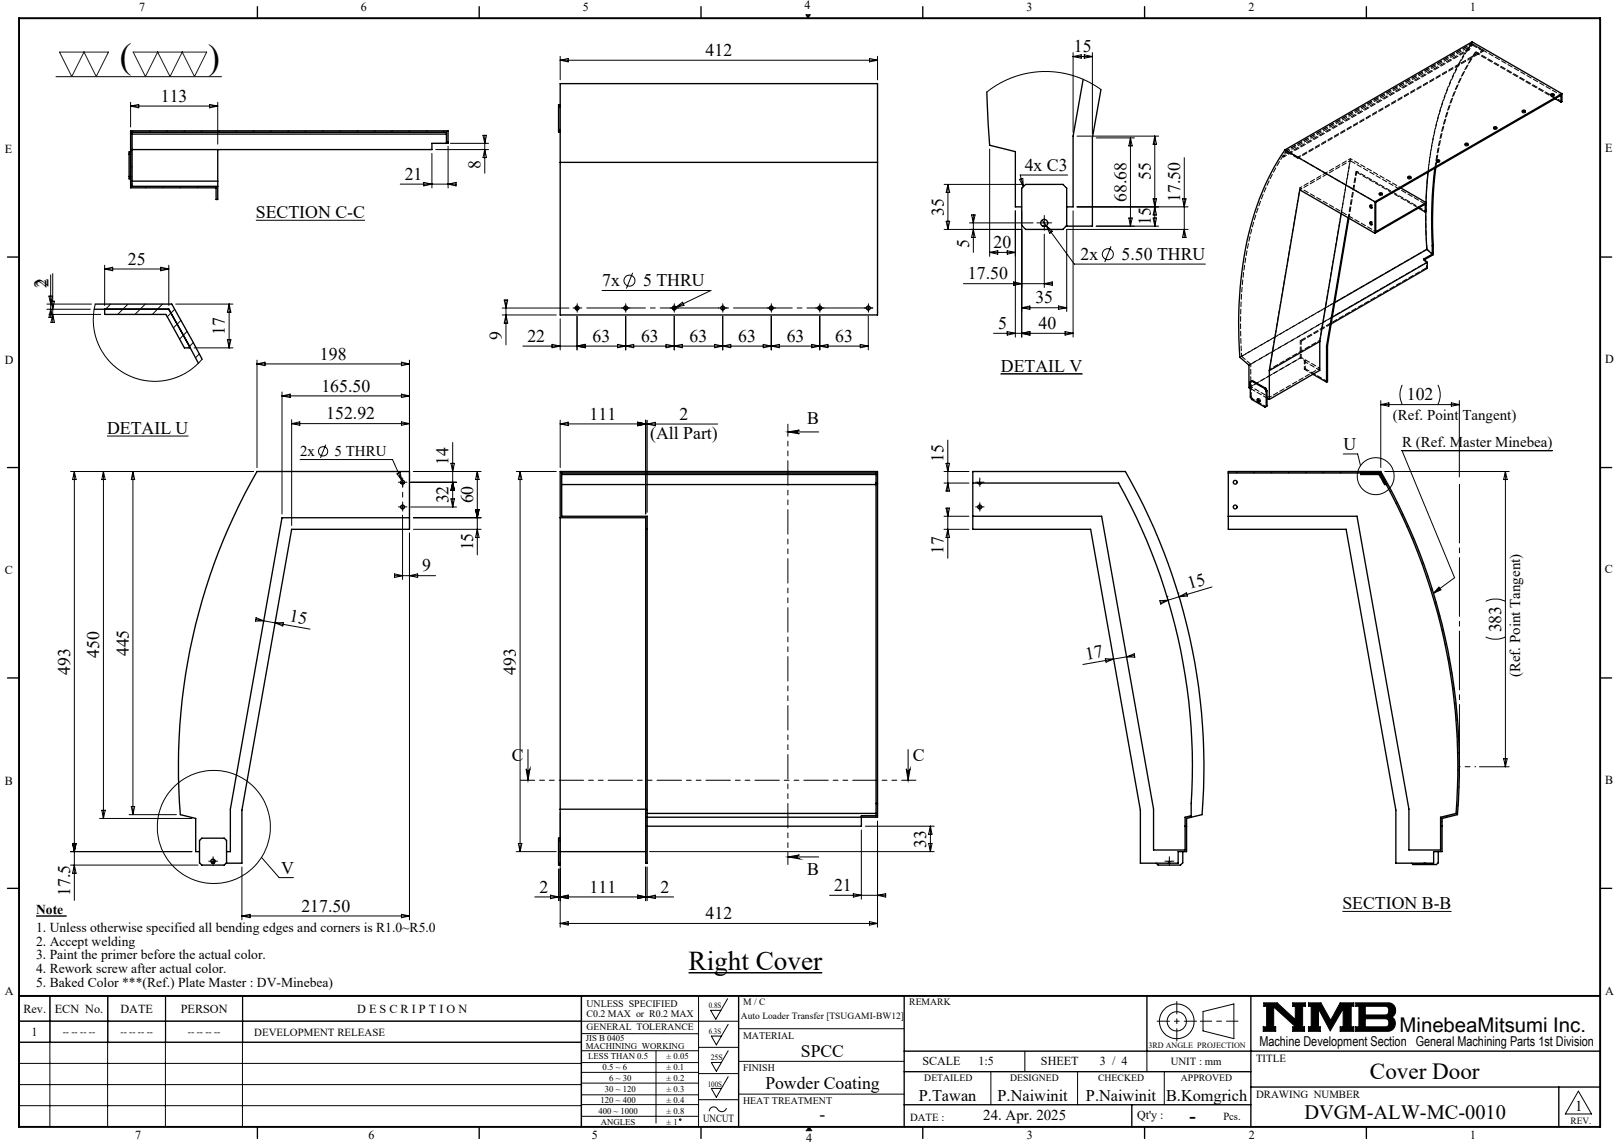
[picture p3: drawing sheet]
<svg xmlns="http://www.w3.org/2000/svg" width="420mm" height="297mm" viewBox="0 0 420 297" stroke-linecap="round" stroke-linejoin="round" font-family="sans-serif">
<g fill="none" stroke="#000" stroke-width=".26">
<path d="M14.5 19.9h43M145.4 14.6v6.1M145.4 15.6h82.4M145.4 15.6l2.1-.4v.8zM209.2 3.8h1.1l-.6 .9zM225.7 15.2l2.1 .4-2.1 .4zM227.8 14.6v6.1M278.6 13.6v20.7M278.6 14.7h5M278.6 14.7l2.1-.5v.9zM281.4 14.2l2.2 .5-2.2 .4zM283.6 13.6v21.2"/>
<path d="M33.9 27.5l2.1-.4v.9zM33.9 26.5v6.4M33.9 27.5h22.6M34.3 38.7l-.4 .4M34.6 33.9l-.7 .7M39.1 33.9l-.4 .4M43.5 33.9l-.4 .4M48 33.9l-.4 .4M52.5 33.9l-.4 .4M54.4 27.1l2.1 .4-2.1 .5zM56.5 26.5v10.9M57 33.9l-.4 .4"/>
<path d="M61.5 33.9l-.4 .4M66 33.9l-.4 .4M70.5 33.9l-.4 .4M75 33.9l-.4 .4M79.4 33.9l-.3 .4M84 33.9l-.5 .4M88.4 33.9l-.3 .4M92.9 33.9l-.4 .4M97.4 33.9l-.4 .4M101.9 33.9l-.4 .4M106.4 33.9l-.4 .4M110.9 33.9l-.4 .4"/>
<path d="M112.1 39.8v9M113.1 38.8h13.7M115.4 33.9l-.4 .4M116.3 37.9v10.9M116.9 37.2h9.9M125.4 35.1h.9l-.5 2.1zM125.8 35.1v9.8M125.8 38.8l.5 2.1h-.9zM256.9 38.7v27.8M279.6 35.3h21.2M284.6 35.8h9.9M285.8 23.2l-3.9-2.3-3.7-1.4-3.4-.7-4.5-.2-3.6 .4-4.1 1.2-3.7 1.7-2.7 2"/>
<path d="M293.4 35.8v22.9M293.4 35.8l.5 2h-.9zM299.8 35.3v23.4M299.8 35.3l.4 2.1h-.9zM34.3 43.2l-.4 .4M34.3 47.7l-.4 .3M38.1 48.3l-.4 .4M42.6 48.3l-.4 .4M47.1 48.3l-.4 .4M51.6 48.3l-.4 .4M56.1 48.3l-.4 .4M66.4 57.1h28.3"/>
<path d="M103.9 47.8h14.5M110 47.3l2.1 .5-2.1 .4zM116.3 47.8l2.1-.5v.9zM245.1 59.5h20.1M245.1 47.8h20.1M245.6 57.4h.9l-.4 2.1zM246.1 47.8v11.7M246.1 47.8l.4 2.1h-.9zM251.7 57.8h16.4M252.2 55.7h.9l-.4 2.1zM252.7 55.7v9.8M252.7 59.5l.4 2.1h-.9z"/>
<path d="M263.6 54.7v32.8M264.7 46.5l.8-.2 .1 2.1zM265.2 54.7v32.8M270.1 57.8h2M270.5 57.1l1.1 1.5M271.1 56.8v2M271.6 58.6l7.3 9.9h34M271.6 58.6l1.6 1.4-.7 .5zM277.1 45.4h-12.3l.8 3M278.6 54.7v32.8M284.6 58.7h16.2M293 56.5h.9l-.5 2.2z"/>
<path d="M299.3 56.5h.9l-.4 2.2zM299.3 51.6h.9l-.4 2.1zM299.8 53.7l.4 2.1h-.9zM307 51.6h.9l-.5 2.1zM307.4 59.5l.5 2.1h-.9zM307.4 40.9v20.7M308.4 59.5h-31.5v21.3M308.4 53.7h-28.8M12.2 78.9h11.5M12.7 76.8h.9l-.4 2.1zM13.2 71.3v11M13.2 78.1h.9l-.4 2.1z"/>
<path d="M13.7 71v12.6M24.7 78.9l-.5 2.9 .1 2.7 .4 2.5 .9 2.4 1.2 2.2 1.5 2 1.9 1.8 2.3 1.6 2.4 1 2.9 .7 3 .2 2.6-.3 2.5-.7 2.3-1.1 2.1-1.5 2.2-2.1M27.2 68.8v10.4M27.2 69.8h16.6M27.2 69.8l2-.5v.9zM28.7 78.9l-1.5 1.6M33.2 78.9l-2.6 2.7M37.7 78.9l-2.7 2.7M41.7 69.3l2.1 .5-2.1 .4zM42.2 78.9l-2.7 2.7M43.8 68.8v10.4M45.6 78.9h14.9"/>
<path d="M59.5 78.9v11.3M59.5 78.9l.4 2.1h-.9zM130.4 79.9h17.3M130.9 77.8h.9l-.5 2.1zM131.3 77.8v11.7M149.2 79.9h1.2M149.8 79.3v1.2M156.3 75.3h28.2l-9 4.4M161.8 79.9h1.2M162.4 79.3v1.2M164.2 70.8l-1.6 4.1M174.4 79.9h1.2"/>
<path d="M175 79.3v1.2M175.5 79.7l-.9 .4M175.5 79.7l1.7-1.3 .4 .8zM187 79.9h1.2M187.6 79.3v1.2M199.6 79.9h1.2M200.2 79.3v1.2M212.2 79.9h1.2M212.8 79.3v1.2M224.8 79.9h1.2M225.4 79.3v1.2M250.1 73.6h23.1"/>
<path d="M256.9 65.5h6.7M256.9 65.5l2.1-.5v.9zM261.4 65l2.2 .5-2.2 .4zM263.1 73.1l2.1 .5-2.1 .4zM265.2 79.8l2.1-.4v.9zM265.2 79.8h11.7M271.1 60.7v13.9M271.1 73.6l2.1-.5v.9zM274.8 79.4l2.1 .4-2.1 .5zM288.4 63.9l-1.6 4.1M12.2 80.2h11.3M12.7 81.6h13.4"/>
<path d="M13.2 80.2l.4 2.1h-.9zM13.7 81.6l.4 2h-.9zM45.4 80.2l-2 2M47 83.1l-2 2M48.6 86l-2 1.9M50.2 88.9l-1.4 1.3M50.4 90.2h10.1M51.8 91.8l-1 1M59 88.1h.9l-.4 2.1zM66.7 93.4v27.9M66.7 94.4h39.6M66.7 94.4l2.1-.5v1z"/>
<path d="M104.2 93.9l2.1 .5-2.1 .5zM106.3 93.4v42.9M130.4 81.7h14M131.3 81.7l.5 2.1h-.9zM143.3 89.3l2.1 .5-2.1 .4zM145.4 82.7v8.1M149.8 89.8l2.1-.5v.9zM149.8 82v8.8M160.3 89.3l2.1 .5-2.1 .4zM162.4 82v8.8M162.4 89.8l2.1-.5v.9zM172.9 89.3l2.1 .5-2.1 .4z"/>
<path d="M175 89.8l2.1-.5v.9zM175 82v8.8M185.5 89.3l2.1 .5-2.1 .4zM187.6 82v8.8M187.6 89.8l2.1-.5v.9zM198.1 89.3l2.1 .5-2.1 .4zM200.2 82v8.8M200.2 89.8l2.1-.5v.9zM210.7 89.3l2.1 .5-2.1 .4zM212.8 82v8.8M212.8 89.8l2.1-.5v.9zM223.3 89.3l2.1 .5-2.1 .4z"/>
<path d="M225.4 82v8.8M225.4 89.8h-89.7M259.8 97h21.1M259.8 96.9h21.1M261.4 86l2.2 .5-2.2 .4zM265.2 86.5l2.1-.5v.9zM276.5 86l2.1 .5-2.1 .4zM278.6 86.5h-20.7M364 99.8l-.6 2.4 .1 1.4 .5 1.3M373.2 99.8l.3 .7a5.8 5.8 0 0 1-.3 4.4M27.8 113.1h21.1M73.2 101.7v31.6"/>
<path d="M73.2 102.7h33.1M73.2 102.7l2.1-.5v.9zM75.7 108.9v27.4M75.7 109.9h30.6M75.7 109.9l2.1-.5v.9zM77.9 119.2h24l2.4 5.4M84.6 115.4l-1.4 3.4M104.2 102.2l2.1 .5-2.1 .4zM104.2 109.4l2.1 .5-2.1 .4zM117.5 114.8v16.7M145.4 109v12.3M145.4 110l2.1-.5v.9z"/>
<path d="M145.4 110h22.2M165.5 109.5l2.1 .5-2.1 .5v-1l2.1 .5M165.5 110h20.8M167.6 109v24.3M167.6 110l-2.1 .4M168 109v23.9M168 110l2.1-.5v1zM204.5 112h8M204.5 112l3-.5a.49 .49 0 0 0-.5 .5 .49 .49 0 0 0 .5 .5zM246 114.2v13.2M348.7 117.8h3.7l.8 3M358.4 103.9v17.4"/>
<path d="M358.4 104.9h20.4M358.4 104.9l2.1-.4v.9zM376.7 104.5l2.1 .4-2.1 .5zM378.8 103.9v19.8M403 116.9h-39.1l13.7 33-5.5 4M18.3 122.3h47.4M19.3 122.3l.5 2.1h-1zM19.3 122.3v111.2M26.8 122.3l.5 2.1h-.9zM26.8 122.3v90M34.5 122.3l.5 2.1h-.9zM34.5 122.3v89"/>
<path d="M103 122.9l.9-.3 .4 2zM103.9 131.5h1.2M103.9 125.1h1.2M104.3 124.6l.4 1M104.5 124.5v1.2M104.5 130.9v1.2M104.5 133.6v16.7M106.3 138.3v100.3M106.6 131.5h11.9M106.6 125.1h11.9M107.3 137.3h17.6M107.3 134.3h17.6"/>
<path d="M117.1 129.4h.9l-.5 2.1zM117.1 120.2h.9l-.5 2.1zM117.5 125.1l.5 2.1h-.9zM123.4 132.2h1l-.5 2.1zM123.9 122.3l.5 2.1h-1zM123.9 137.3l.5 2.1h-1zM123.9 122.3v21.6M124.9 122.3h-17.6M134 122.3h10.4M135 122.3l.5 2.1h-1zM135 122.3v98.6M245 122.3h6.5"/>
<path d="M245 125.3h6.5M245 137.3h6.5M245 133.9h6.5M245.6 120.2h.9l-.5 2.1zM245.6 131.8h.9l-.5 2.1zM246 131.8v13M246 125.3l.5 2.1h-.9zM246 137.3l.5 2.1h-.9zM253.7 131.5h1.2M253.7 125.1h1.2M254.3 124.5v1.2M254.3 130.9v1.2"/>
<path d="M321.3 122.3l-.4 .4M325.8 122.3l-.4 .4M330.3 122.3l-.4 .4M334.8 122.3l-.4 .4M339.3 122.3l-.4 .4M343.8 122.3l-.4 .4M348.3 122.3l-.4 .4M352.8 122.3l-.4 .4M357.3 122.3l-.9 .8M359.4 122.3h32.4M359.6 124.4l-.6 .6M361.2 127.3l-.3 .3"/>
<path d="M362.7 130.3l-.3 .3M364.2 133.3l-.3 .3M365.6 136.4l-.3 .3M366.9 139.6l-.3 .3M390.8 122.3v76.6M390.8 122.3l.4 2.1h-.9zM102.4 149.3h10.7M102.4 148.9l2.1 .4-2.1 .5zM106.3 149.3l2.1-.4v.9zM301.1 155.8l2.1-.1-1.9 1zM302.9 154.7h.1M303.2 155.7l-2 .6"/>
<path d="M305.8 153.8h.1M306.1 154.8l-2.9 .9M306.1 154.8l1.9-1 .2 .8zM314.6 152.3l-8.5 2.5M368.2 142.8l-.3 .3M369.5 146l-.4 .3M370.6 149.3l-.3 .3M371.8 152.7l-.4 .3M372.8 156.2l-.3 .3M373.5 152.3l.6 .7-2 .9zM373.8 159.7l-.4 .3M385.7 156l1.3-.5 1-.1a5.1 5.1 0 0 1 2.8 .6"/>
<path d="M66.4 160.7l2.1 .3M66.5 160.2l2 .8-2.2 .1zM68.5 161l2.9 .6M71.4 161.6l9.1 1.6M71.4 161.6l2.2-.1-.2 .9zM286.9 170.9l2.2 .1-2 .8zM289.1 171l-8 1.4M292.4 170.4l-3.3 .6M292.4 170.4l2-.8 .2 .9zM294.5 170l-2.1 .4M374.7 163.3l-.4 .3M375.5 166.9l-.4 .4"/>
<path d="M376.2 170.7l-.3 .3M376.9 174.5l-.4 .4M377.5 178.4l-.4 .4M385.7 165.2l.6 .3a5.8 5.8 0 0 0 4.5-.3M136.6 199.4a.51 .51 0 0 0 .5 .5 .51 .51 0 0 0 .5-.5l-.5 3zM137.1 194.4v8M235.2 199.4a.51 .51 0 0 0 .5 .5 .51 .51 0 0 0 .6-.5l-.6 3zM235.7 194.4v8M377.9 182.4l-.3 .4M378.3 186.5l-.3 .4M378.6 190.7l-.4 .4M378.8 195.1l-.4 .4"/>
<path d="M378.8 199.5l-.4 .4M384 198.9h7.8M390.3 196.8h.9l-.4 2.1zM18.8 218.8h1l-.5 2.1zM25.9 212.3h23.9M26.4 210.2h.9l-.5 2.1zM33.5 211.3h12.3M34.1 209.2h.9l-.5 2.1zM134.5 218.8h1l-.5 2.1zM145.4 210.9v29.6M223.6 215.3v18M224.6 214.3h17.9"/>
<path d="M227.8 213v27.5M241.1 218.8h.8l-.4 2.1zM241.5 214.3v6.6M241.5 214.3l.4 2.1h-.8zM374.3 213l-.4 .4M375.8 211.5l-.6 .6M378.5 208.8l-.4 .4M378.7 204.1l-.4 .4M18.3 220.9h31.5M18.3 224.4h33.1M19.3 224.4l.5 2.1h-1zM54.7 223.4h1.2"/>
<path d="M55.3 222.8v1.2M62.8 224.9v13.7M62.8 237.6h43.5M62.8 237.6l2.1-.4v.9zM67.9 222.4l4.6 5.2h3.7M104.2 237.2l2.1 .4-2.1 .5zM134 220.9h10.4M138.8 232.7h36.1M142.9 232.2l2.1 .5-2.1 .4zM145 225.4v8.2M145.4 232.7l2.1-.5v.9zM145.4 239.5l2.1-.4v.9z"/>
<path d="M145.4 239.5h82.4M165.5 232.2l2.1 .5-2.1 .4zM167.6 224.9v8.7M168 224.9v8.7M168 232.7l2.1-.5v.9zM168.6 220.9h73.9M204.5 222.3h8M204.5 222.3l3-.5a.51 .51 0 0 0-.5 .5 .51 .51 0 0 0 .5 .5zM215.3 232.2h14.6M221.5 231.8l2.1 .4-2.1 .5zM225.7 239.1l2.1 .4-2.1 .5zM227.8 232.2l2.1-.4v.9z"/>
<path d="M302.9 223.4h1.2M303.5 222.8v1.2M348.5 236.4h28.3M13 258.3l-.1 34M27.9 258.3v34M28 258.3v12M42.9 258.3v34M43 258.3v12M62.9 258.3v34M63 258.3v12M181.3 258.3v34M188.9 259l-3.1 5.4-1.3-2.3h2.6"/>
<path d="M4.9 264.9h186.8M4.9 275.8h146M5 270.3v-12h146l-.1 34M5 264.9h146M150.9 278.2h30.4M150.9 275.6h30.4M150.9 272.6h30.4M150.9 268.1h30.4M151 270.3l-146.1 .1M170.3 272.6v18.7M181.3 271.7h10.4M181.3 278.5h10.4"/>
<path d="M189 272.6l-3.1 5.3-1.3-2.3h2.7M189 279.3l-3.1 5.3-1.3-2.3h2.7M189 265.7l-3.1 5.3-1.3-2.3h2.7M191.7 266.8h43M191.7 275.3h43M257.2 278v8.6M266 272.7v5.3M279.7 278v8.6M297.7 272.7v5.3M302.2 278v8.6M312.3 262.4l8-2v9l-8-2zM328 260.1h3.5l4.7 4.3v-3.4h-.6v-.9h3.2v.9h-.7v5.3h.5v1.2h-3v-1.2h.7l-5.7-5.1v5.1h.6v1.2h-3.3v-1.2h.9v-5.3h-.8z"/>
<path d="M339.7 260.1h3.2l2.5 4.6 2.5-4.6h3.5v.9h-.7v5.3h.7v1.2h-3.5v-1.2h.8v-4.6l-3.4 5.7-3-5.7v4.6h.4v1.2h-3v-1.2h.7v-5.3h-.7zM351.9 260.1h8.4a1.97 1.97 0 0 1 1.9 1.5 1.97 1.97 0 0 1-.9 2.2 2.03 2.03 0 0 1 .8 2.2 2.03 2.03 0 0 1-1.8 1.5h-8.4v-1.2h.8v-5.3h-.8zM354.4 261h5.4l.6 .5v1.2l-.4 .5-.3 .1h-5.3zM354.4 264.3h5.4l.6 .4 .1 1-.2 .4-.4 .2h-5.5zM4.9 281.3h146M4.9 286.8h146M150.9 280.9h30.4M150.9 286.5h30.4M150.9 284h30.4M150.9 289.6h30.4M181.3 285.3h10.4M188.6 287.4a1.29 1.29 0 0 1-1.2 1 1.29 1.29 0 0 1-1.3-.9 1.14 1.14 0 0 0-1.3-.3 1.14 1.14 0 0 0-.7 1.1"/>
<path d="M191.7 283.8h43M210 292.3l.7 1M409.7 283l3.4 6h-6.8z"/>
<circle cx="163.4" cy="72.8" r="1.43"/>
<circle cx="287.6" cy="65.9" r="1.42"/>
<circle cx="83.9" cy="117.1" r="1.21"/>
<circle cx="357.1" cy="123.5" r="4.8"/>
<circle cx="55.5" cy="214.5" r="14.7"/>
<circle cx="305.5" cy="264.9" r="2.51"/>
<circle cx="305.5" cy="264.9" r="4.5"/>
<circle cx="176.6" cy="290.4" r=".2"/>
</g>
<path d="M311.6 264.9h9.7" fill="none" stroke="#000" stroke-width=".26" stroke-dasharray="15.2 1.3 1.3 1.3" stroke-dashoffset="12.3"/>
<path d="M305.5 259.8v10.2M300.4 264.9h10.2" fill="none" stroke="#000" stroke-width=".26" stroke-dasharray="15.2 1.3 1.3 1.3" stroke-dashoffset="12"/>
<g fill="none" stroke="#000" stroke-width=".35">
<path d="M66.8 1.7v3M124.4 1.7v3M182 1.7v3M239.5 1.7v3M297.1 1.7v3M354.7 1.7v3M33.9 39.4h-.4v7h.4M34.3 34.8h81.6M115.9 36.9v.3M115.9 36.9v-2.6h-81.6v14h22.2M115.9 36.9h.4M116.3 36.9v.3h-4.2v1.6h-77.8"/>
<path d="M116.3 36.9v-3h-82.4v14.8h22.2v3h.4v-12.9M145 33.6h.4M145 27.8h.4M145.4 27.2h-.4v7h.4M256.2 23.9l.7 13.8 6.7 1.6v14.4h1.6M281.2 20.6l-2.6 14.7v18.4h-1.7M285.8 23.2l-2.2 12.6v22.9h-6.9M333.6 38.9a71.4 71.4 0 0 0-11.5 33.7 112 112 0 0 0-.3 20.1l2.4 2v5.9l.4 .1M333.6 38.9l23.3 13.4M380.3 37.3a.36 .36 0 0 1 .5-.2 .36 .36 0 0 1 .2 .5h-.6zM380.4 37.5h.6M387.7 33a.43 .43 0 0 1 .5-.2 .43 .43 0 0 1 .3 .4 .42 .42 0 0 1-.4 .2 .42 .42 0 0 1-.4-.4z"/>
<path d="M387.8 33.2h.7M395.1 28.7a.38 .38 0 0 1 .5-.2 .38 .38 0 0 1 .3 .5h-.6zM395.2 29h.7M402.6 24.7h.7M402.7 24.3l.7 .1a.36 .36 0 0 1-.4 .4 .36 .36 0 0 1-.3-.5zM403.7 25.6l1.5 .9M405.2 26.5v-1.8l-48.1 27.8v7.6l13.1-7.5M405.4 24.3l-23.3-13.4-48.5 28M405.4 24.3l-48.5 28M405.4 24.3v2l-.2 .2M33.5 45.8h.4M33.5 40h.4"/>
<path d="M34.3 47h22.2M145.4 42.1v-20.4h82.4v20.4M145.4 42.1v39.6h82.4v-39.6M145.4 42.1h82.4M265.2 48.8l1-1h9.7l1 1v9.7l-1 1h-9.7l-1-1zM270.7 58.7h.7M348.2 55.5l-5.6 33.1M350 56.5l-5.7 33.3M350.1 56.6l-5.5 33M355.6 57.6a.37 .37 0 0 1 .5 .3 .37 .37 0 0 1-.3 .4l-.2-.3zM355.6 53.3a.37 .37 0 0 1 .5 .2 .37 .37 0 0 1-.3 .5l-.2-.4zM355.8 53.3l.3 .6"/>
<path d="M355.8 57.6l.3 .6M356.9 52.3v8.2M358.1 50.4h.7M358.1 50.1l.7 .1a.4 .4 0 0 1-.4 .3 .4 .4 0 0 1-.4-.3zM363.6 48.8l6.6 3.8M365.5 45.9a.36 .36 0 0 1 .4-.2 .36 .36 0 0 1 .2 .4h-.6zM365.5 46.1h.7M368.2 54l1.8 1M370 55v-2.1l-13.1 7.6M370.1 54.9l.3 9.8M370.2 52.6v2.3l-.2 .1M370.7 44.7l-.5 7.8"/>
<path d="M372.5 43.6a111.7 111.7 0 0 0-.7 20.2M372.7 43.5a111.7 111.7 0 0 0-.7 20.1M372.9 41.8h.7M373 41.5l.7 .1a.4 .4 0 0 1-.4 .3 .4 .4 0 0 1-.4-.3zM1.9 66.7h3M24.7 78.9h19.9l7.9 14.3M356.9 60.5l-19.5-11.3-7.9 46.9M370.4 64.7l-23.9 13.8M370.4 64.7l1.4 1.2M370.5 68l-24.7 14.3M370.5 68v1.6l-25 14.4M371.8 63.8v2.1"/>
<path d="M371.8 65.9l-2.2 1.3 .9 .8M372 63.6l-.2 .2M372 63.6v2.5l-2.3 1.3M415.4 66.7h3M24.4 80.2h19.4M27.2 80.2v1.4h15.8l4.9 8.6h1.5l-5.6-10M43.8 80.2l7.7 14M324.9 98.8l.2-.1 3.4 2M324.9 98.8l-.3 .3v3.9l.3 .6 3.4 2 .4-.2M324.9 98.8l3.4 2M329.5 96.1v7.5M340.8 97.1l3.5 2"/>
<path d="M342.6 88.6v7.5l-13.1 7.5M342.6 88.6l-13.1 7.5M344.3 89.8v9.3M344.6 89.6l-.3 .2M344.6 89.6v9.4l-.3 .1M326.3 103.6a.45 .45 0 0 1 .5 .2 .45 .45 0 0 1-.1 .5l-.4-.3zM326.5 103.5l.1 .5 .3 .2M328.3 100.8l.4 .7M328.5 100.7l.4 .6M328.5 100.7l-.2 .1M328.7 101.5v3.9M328.9 103.3l.6 .3"/>
<path d="M328.9 101.3v4M328.9 101.3l-.2 .2M328.9 105.3l-.2 .1M328.9 105.3l-.4 .2M1.9 121.3h3M104 125.3h1M106.3 134.3h-33.1l-13.4 75.6v11h-1M145.8 123.1h81.6M145.8 125.7h81.6M167.6 137.3h.4M227.4 125.3v83.1M227.4 125.3v-2.6h-81.6v11.2h22.2v90h-.4v-89.6h-22.2"/>
<path d="M227.4 125.3h.4M227.8 125.3v83.1M227.8 125.3v-3h-82.4v102.1h-.4v-7h.4M252.5 125.3h37.9a150.6 150.6 0 0 1 18.8 83.1v3.6M252.5 122.3h39.6a154.1 154.1 0 0 1 19.9 89l-4 1v8.6h-2.2v3h-9.8v-13.8l-12.9-72.8h-30.6zM252.5 133.9h33.5l13.4 76v10.6h8.2v-8.5l1.6-.4M253.9 125.3l.4 .3 .5-.3M318.8 122.3h39.6a154.1 154.1 0 0 1 19.9 89l-4 1v8.6h-2.2v3h-9.8v-13.8l-12.9-72.8h-30.6zM318.8 122.7h39.4M353.2 122.7v.4h4.8l1.4 2.6h.5l-1.7-3M358.2 122.7a153.9 153.9 0 0 1 19.8 88.3l-4.1 1v8.5h-8.2v-10.6l-13.5-76h-33.4M415.4 121.3h3"/>
<path d="M1.9 175.9h3M415.4 175.9h3M52.4 217.4h5.8l.6 .6v5.8l-.6 .6h-5.8l-.6-.6v-5.8zM145 218h.4M145.4 209.9h22.2M167.6 210.1h.4M168 211h59.4M227.4 208.4v3.2h-3.8v2.7h-55.6M227.4 208.4h.4M227.8 208.4v3.6h-59.8M307.6 214.3h.4M373.9 214.3h.4"/>
<path d="M1.9 230.4h3M51.8 220.9h-1v-8.6l-4-1a154.1 154.1 0 0 1 19.9-89h39.6v15h-30.6l-12.9 72.8v13.8h-4.1M55.1 223.9h.4M145 223.8h.4M145.4 220.9h22.2M303.3 223.9h.4M307 220.9v2.9l-.6 .6h-5.8l-.5-.5M369.6 223.9h.5M373.3 220.9v2.9l-.4 .5h-6.1l-.4-.4M415.4 230.4h3M150.9 258.3v34M191.7 258.3v34"/>
<path d="M234.7 258.3v34M297.7 258.3v14.4M324.7 258.3v34M234.7 272.7h180.7M234.7 278h90M66.8 292.3v3M124.4 292.3v3M182 292.3v3M234.7 286.6h90M239.5 292.3v3M293.8 286.6v5.7M297.1 292.3v3"/>
<path d="M324.7 282h90.7M354.7 292.3v3M404.6 282v10.3"/>
<circle cx="271.1" cy="57.8" r=".93"/>
<circle cx="149.8" cy="79.9" r=".5"/>
<circle cx="162.4" cy="79.9" r=".5"/>
<circle cx="175" cy="79.9" r=".5"/>
<circle cx="187.6" cy="79.9" r=".5"/>
<circle cx="200.2" cy="79.9" r=".5"/>
<circle cx="212.8" cy="79.9" r=".5"/>
<circle cx="225.4" cy="79.9" r=".5"/>
<circle cx="104.5" cy="125.1" r=".5"/>
<circle cx="104.5" cy="131.5" r=".5"/>
<circle cx="254.3" cy="131.5" r=".5"/>
<circle cx="320.6" cy="131.5" r=".5"/>
<circle cx="320.6" cy="125.1" r=".5"/>
<circle cx="55.3" cy="223.4" r=".55"/>
</g>
<path d="M4.9 4.7h410.5v287.6h-410.5zM4.9 258.3h410.5" fill="none" stroke="#000" stroke-width=".5"/>
<path d="M210 292.3l-.7 1h1.4" fill="none" stroke="#00f" stroke-width=".26"/>
<g fill="#000">
<path d="M210 292.3l.7 1h-1.4z"/>
<path d="M209.2 3.8l.5 .9 .6-.9zM328 260.1v.9h.8v5.3h-.9v1.2h3.3v-1.2h-.6v-5.1l5.7 5.1h-.7v1.2h3v-1.2h-.5v-5.3h.7v-.9h-3.2v.9h.6v3.4l-4.7-4.3zM351.9 260.1v.9h.8v5.3h-.8v1.2h8.6l.7-.2 .6-.5 .4-.8v-.8l-.3-.8-.6-.6 .8-.8 .2-1.3-.5-.9-.5-.5-.6-.2zM354.4 264.3h5.4l.6 .4 .1 1-.6 .6h-5.5zM354.4 261l5.5 .1 .5 .5v1.1l-.3 .5-.3 .1h-5.4zM339.7 260.1v.9h.7v5.3h-.7v1.2h3v-1.2h-.4v-4.6l3 5.7 3.4-5.7v4.6h-.8v1.2h3.5v-1.2h-.7v-5.3h.7v-.9h-3.5l-2.5 4.6-2.5-4.6z" fill-rule="evenodd"/>
</g>
<path d="M9.4 237.6h7.9M178.7 252.3h34.7" fill="none" stroke="#000" stroke-width=".38"/>
<path d="M204.5 110v114.2" fill="none" stroke="#000" stroke-width=".26" stroke-dasharray="6.3 1.3 1.3 1.3 1.3 1.3" stroke-dashoffset="3.2"/>
<path d="M237.8 202.4h-102.7" fill="none" stroke="#000" stroke-width=".26" stroke-dasharray="6.3 1.3 1.3 1.3 1.3 1.3" stroke-dashoffset="2.6"/>
<g fill="none" stroke="#000" stroke-width=".26" stroke-dasharray="15.2 1.3 1.3 1.3">
<path d="M270.1 57.8h-.9M271.1 56.8v-.9M271.1 58.8v.9M272.1 57.8h.9M149.2 79.9h-.5M149.8 79.3v-.5M161.8 79.9h-.5M162.4 79.3v-.5M163 79.9h.5M174.4 79.9h-.5M175 79.3v-.5M175.6 79.9h.5"/>
<path d="M187 79.9h-.5M187.6 79.3v-.5M188.2 79.9h.5M199.6 79.9h-.5M200.2 79.3v-.5M200.8 79.9h.5M212.2 79.9h-.5M212.8 79.3v-.5M213.4 79.9h.5M224.8 79.9h-.5M225.4 79.3v-.5M226 79.9h.5"/>
<path d="M149.8 80.5v.5M162.4 80.5v.5M175 80.5v.5M187.6 80.5v.5M200.2 80.5v.5M212.8 80.5v.5M225.4 80.5v.5M103.9 131.5h-.5M103.9 125.1h-.5M104.5 132.1v.5M104.5 124.5v-.5M104.5 125.7v.5"/>
<path d="M105.1 131.5h.5M105.1 125.1h.5M253.7 131.5h-.5M253.7 125.1h-.5M254.3 130.9v-.5M254.3 132.1v.5M254.3 124.5v-.5M254.3 125.7v.5M254.9 131.5h.5M254.9 125.1h.5M54.7 223.4h-.5M55.3 222.8v-.6"/>
<path d="M55.3 224v.5M55.9 223.4h.6M302.9 223.4h-.5M303.5 222.8v-.6M303.5 224v.5M304.1 223.4h.6"/>
</g>
<path d="M150.4 79.9h76.2" fill="none" stroke="#000" stroke-width=".26" stroke-dasharray="15.2 1.3 1.3 1.3" stroke-dashoffset="-1.9"/>
<path d="M104.5 130.9v-5.1" fill="none" stroke="#000" stroke-width=".26" stroke-dasharray="15.2 1.3 1.3 1.3" stroke-dashoffset="14.6"/>
<path d="M378.8 198.9v-74.2" fill="none" stroke="#000" stroke-width=".26" stroke-dasharray="15.2 1.3 1.3 1.3" stroke-dashoffset="-.9"/>
<path d="M378.8 198.9h4.3" fill="none" stroke="#000" stroke-width=".26" stroke-dasharray="15.2 1.3 1.3 1.3" stroke-dashoffset="15"/>
<path d="M15.5 13.5h12.7l-3.2 6.4-3.2-6.4-3.2 6.4zM34.6 13.5h19.1l-3.2 6.4-3.2-6.4-3.2 6.4-3.2-6.4-3.2 6.4z" fill="none" stroke="#191924" stroke-width=".26"/>
<g fill="#000">
<path d="M373.5 152.3l.6 .7-2 .9z"/>
<path d="M204.5 112l3-.5a.49 .49 0 0 0-.5 .5 .49 .49 0 0 0 .5 .5zM204.5 222.3l3-.5a.51 .51 0 0 0-.5 .5 .51 .51 0 0 0 .5 .5zM235.2 199.4a.51 .51 0 0 0 .5 .5 .51 .51 0 0 0 .6-.5l-.6 3zM136.6 199.4a.51 .51 0 0 0 .5 .5 .51 .51 0 0 0 .5-.5l-.5 3z"/>
</g>
<g fill="none" stroke="#000" stroke-width=".26" stroke-dasharray="1.3 .6">
<path d="M381 12.8l.3 .1M382.2 11.7l2.8 1.6M382.9 13.6l.3-.1M385 13.3v-.3M380.3 37.4v.2M381 37.8l.1-.3M381.1 37.6v-.2M387.7 33.1v.2M388.4 33.5l.1-.3M388.6 33.3v-.2M395.1 28.8v.3M395.9 29.2v-.3"/>
<path d="M396 29.1v-.3M402.6 24.5v.3M403.3 24.9v-.3M403.4 24.8v-.3M333.2 40.7l-.2-.2M336.9 40.8v.2M336.9 41l-2.8-1.6M352 44.6l.2-.2M355.9 53.1l-.3 .2M355.9 57.5l-.3 .1M356.1 54l.2-.2M356.1 58.3l.2-.1"/>
<path d="M358 50.2v.3M358.7 50.7l.1-.3M358.9 50.5v-.3M365.5 45.9v.3M366.2 46.4v-.3M366.3 46.2v-.3M370.7 44.6a71.9 71.9 0 0 1 11.3-33.3M372.9 41.6v.3M373.6 42.1v-.3M373.7 41.9v-.3M369.6 67.2v.3M369.6 67.5l.2-.1"/>
<path d="M370.5 69.6l-.2-.1M322.3 92.4l24.2-13.9M324.6 99l.2-.1M324.7 94.5l-2.4-2.1M324.8 98.9l.3-.2M329.5 95.8v.3M337.8 88.5l-.3-.1M338.6 95.8l.2-.2M338.6 93.7l.2-.1M342.6 88.3v.3M345.5 84l-7.7 4.5M324.8 100.9l-.2-.2"/>
<path d="M324.8 102.9l-.2 .1M324.9 103.6l.2-.1M326.6 103.4l-.2 .1M326.9 104.3l.2-.1M326.9 104.2l.3-.2"/>
</g>
<path d="M324.8 98.9v2M324.8 100.9v2" fill="none" stroke="#000" stroke-width=".26" stroke-dasharray="1.3 .6" stroke-dashoffset="1"/>
<path d="M382 11.3l23.2 13.4M333.9 39.1l23.2 13.4M337.4 48.7l-7.9 47.1M350.5 41.2l-7.9 47.1M338.6 95.8v-2.1M338.8 95.6v-2M324.2 100.5l13.3-7.6M324.7 100.3v-5.8M325.1 103.5l3.5 1.9" fill="none" stroke="#000" stroke-width=".26" stroke-dasharray="1.3 .6" stroke-dashoffset=".6"/>
<g fill="none" stroke="#000" stroke-width=".26" stroke-dasharray="1.3 .6" stroke-dashoffset=".7">
<path d="M337.4 49.2l13.1-7.5M337.4 48.7l13.1-7.5M355.8 53.3a.35 .35 0 0 1 .5 .1 .35 .35 0 0 1-.2 .5M355.8 57.6a.35 .35 0 0 1 .5 .1 .35 .35 0 0 1-.2 .5M363.6 48.7l-13.1-7.5M370.2 54.8l-18-10.4M357.1 60.1l-19.7-11.4M370.3 69.5v-1.4M324.2 94.7l46.1-26.6M329.5 95.8l13.1-7.5M338.8 93.6l-1.3-.7M342.6 95.5l-4.8-2.8"/>
<path d="M324.7 100.3l13.1-7.6M329.5 103.1l13.1-7.6M329.5 103.1l-4.8-2.8"/>
</g>
<g fill="none" stroke="#000" stroke-width=".26" stroke-dasharray="1.3 .6" stroke-dashoffset=".5">
<path d="M333.9 39.1l48.1-27.8M334.1 39.4l48.1-27.7M380.4 37.5a.36 .36 0 0 0 .2 .4 .36 .36 0 0 0 .4-.1M387.8 33.2a.36 .36 0 0 0 .2 .4 .36 .36 0 0 0 .4-.1M395.2 28.9a.36 .36 0 0 0 .2 .5 .36 .36 0 0 0 .5-.2M402.6 24.6a.36 .36 0 0 0 .2 .5 .36 .36 0 0 0 .5-.2M333 40.5l48-27.7M333.2 40.7l48.1-27.8M336.9 41l48.1-27.7M336.9 40.8l48.1-27.8M358.1 50.4a.36 .36 0 0 0 .2 .4 .36 .36 0 0 0 .4-.1M365.5 46.1a.36 .36 0 0 0 .2 .4 .36 .36 0 0 0 .5-.1"/>
<path d="M372.9 41.8a.36 .36 0 0 0 .2 .4 .36 .36 0 0 0 .5-.1M370.3 68.1l-.7-.6M372.1 66l-1.7-1.4M322.3 92.4a95.9 95.9 0 0 1 5.8-42.6l2.3-4.8 3.5-5.9M327.2 104a.41 .41 0 0 0-.2-.5 .41 .41 0 0 0-.5 0"/>
</g>
<path d="M368.2 54l-16.2-9.4M372.5 43.6a69.9 69.9 0 0 1 10.4-30M372.7 43.5a69.9 69.9 0 0 1 10.5-30M337.5 88.4l32.8-18.9" fill="none" stroke="#000" stroke-width=".26" stroke-dasharray="1.3 .6" stroke-dashoffset="-.2"/>
<path d="M348.2 55.4l2.3-13.7M352 44.6l-2 11.9M337.5 92.9v-4.5M340.8 97.1l-2.2-1.3" fill="none" stroke="#000" stroke-width=".26" stroke-dasharray="1.3 .6" stroke-dashoffset=".3"/>
<path d="M352.2 44.4l-2 12.2M370.4 64.6a96.3 96.3 0 0 1 5.9-43l3.1-6.4 2.7-4.4M321.8 92.7l48.6-28.1M338.6 93.7l4 2.4M344.6 99l-5.8-3.4M328.9 103.3l-4.1-2.4" fill="none" stroke="#000" stroke-width=".26" stroke-dasharray="1.3 .6" stroke-dashoffset=".2"/>
<path d="M385 13l-3-1.7M333.9 39.1l3 1.7M350.5 41.7l19.5 11.2M324.7 94.5l21.1-12.2" fill="none" stroke="#000" stroke-width=".26" stroke-dasharray="1.3 .6" stroke-dashoffset="-.1"/>
<path d="M370.1 54.9l.1-2.4M337.8 92.7v-4.2M325.1 103.5l-.3-.6" fill="none" stroke="#000" stroke-width=".26" stroke-dasharray="1.3 .6" stroke-dashoffset=".4"/>
<path d="M382.9 13.6l20.8 12M383.2 13.5l22.3 12.8" fill="none" stroke="#000" stroke-width=".26" stroke-dasharray="1.3 .6" stroke-dashoffset=".1"/>
<path d="M381.3 12.9l.9-1.2M334.1 39.4l-.9 1.3" fill="none" stroke="#000" stroke-width=".26" stroke-dasharray="1.3 .6" stroke-dashoffset=".8"/>
<path d="M382 11.3l-1 1.5M333 40.5l.9-1.4" fill="none" stroke="#000" stroke-width=".26" stroke-dasharray="1.3 .6" stroke-dashoffset=".9"/>
<g font-size="9.2">
<text x="31.1" y="17.7">(</text>
<text x="54" y="17.8">)</text>
</g>
<text font-size="7.1" x="178.7" y="251.5">Right Cover</text>
<text font-size="6" x="355.6" y="280">Cover Door</text>
<g font-size="5.3">
<text x="363.3" y="267.7">MinebeaMitsumi Inc.</text>
<text x="338.6" y="290.4">DVGM-ALW-MC-0010</text>
</g>
<text font-size="4.9" x="308.8" y="290.9">-</text>
<g font-size="4.6">
<text x="183.2" y="14.5">412</text>
<text x="278.8" y="13.5">15</text>
<text x="41.8" y="26.4">113</text>
<text x="105" y="46.6">21</text>
<text x="124.8" y="43.8" transform="rotate(-90 124.8 43.8)">8</text>
<text x="266" y="44.3">4x C3</text>
<text x="298.7" y="46.8" transform="rotate(-90 298.7 46.8)">55</text>
<text x="292.4" y="52.4" transform="rotate(-90 292.4 52.4)">68.68</text>
<text x="306.3" y="52.4" transform="rotate(-90 306.3 52.4)">17.50</text>
<text x="66.4" y="56.6">SECTION C-C</text>
<text x="245" y="56" transform="rotate(-90 245 56)">35</text>
<text x="298.7" y="58.5" transform="rotate(-90 298.7 58.5)">15</text>
<text x="251.6" y="64.3" transform="rotate(-90 251.6 64.3)">5</text>
<text x="257.9" y="64.4">20</text>
<text x="33.2" y="68.7">25</text>
<text x="280.5" y="67.4">2x</text>
<text x="291.1" y="67.4">5.50 THRU</text>
<text x="12.1" y="74.8" transform="rotate(-90 12.1 74.8)">2</text>
<text x="12.6" y="74.4" transform="rotate(-90 12.6 74.4)">2</text>
<text x="156.3" y="74.2">7x</text>
<text x="166.9" y="74.2">5 THRU</text>
<text x="251.3" y="72.5">17.50</text>
<text x="268.8" y="78.7">35</text>
<text x="58.4" y="86.8" transform="rotate(-90 58.4 86.8)">17</text>
<text x="130.3" y="88.3" transform="rotate(-90 130.3 88.3)">9</text>
<text x="136.9" y="88.7">22</text>
<text x="153.8" y="88.7">63</text>
<text x="166.4" y="88.7">63</text>
<text x="179" y="88.7">63</text>
<text x="191.6" y="88.7">63</text>
<text x="204.2" y="88.7">63</text>
<text x="216.8" y="88.7">63</text>
<text x="259.1" y="85.3">5</text>
<text x="269.6" y="85.3">40</text>
<text x="83.1" y="93.3">198</text>
<text x="83.4" y="101.6">165.50</text>
<text x="259.8" y="96.4">DETAIL V</text>
<text x="365.2" y="103.8">102</text>
<text x="27.8" y="112.6">DETAIL U</text>
<text x="84.7" y="108.8">152.92</text>
<text x="153.1" y="108.8">111</text>
<text x="168.8" y="113.9">(All Part)</text>
<text x="176.4" y="108.8">2</text>
<text x="209.5" y="109.9">B</text>
<text x="244.9" y="119.9" transform="rotate(-90 244.9 119.9)">15</text>
<text x="348.7" y="116.7">U</text>
<text x="116.4" y="120.6" transform="rotate(-90 116.4 120.6)">14</text>
<text x="116.4" y="130.6" transform="rotate(-90 116.4 130.6)">32</text>
<text x="122.8" y="130.6" transform="rotate(-90 122.8 130.6)">60</text>
<text x="122.8" y="142.8" transform="rotate(-90 122.8 142.8)">15</text>
<text x="244.9" y="143.6" transform="rotate(-90 244.9 143.6)">17</text>
<text x="109.6" y="148.2">9</text>
<text x="308.8" y="152.8" transform="rotate(-17 308.8 152.8)">15</text>
<text x="75" y="161.1" transform="rotate(10 75 161.1)">15</text>
<text x="389.7" y="164" transform="rotate(-90 389.7 164)">383</text>
<text x="25.8" y="170.7" transform="rotate(-90 25.8 170.7)">450</text>
<text x="33.4" y="170.2" transform="rotate(-90 33.4 170.2)">445</text>
<text x="282" y="171.1" transform="rotate(-10 282 171.1)">17</text>
<text x="18.2" y="175" transform="rotate(-90 18.2 175)">493</text>
<text x="133.9" y="175" transform="rotate(-90 133.9 175)">493</text>
<text x="132.9" y="197.5">C</text>
<text x="237" y="197.5">C</text>
<text x="240.4" y="219.9" transform="rotate(-90 240.4 219.9)">33</text>
<text x="73" y="226.6">V</text>
<text x="209.5" y="227.1">B</text>
<text x="18.2" y="232.4" transform="rotate(-90 18.2 232.4)">17.5</text>
<text x="140" y="231.5">2</text>
<text x="153.1" y="231.5">111</text>
<text x="171.4" y="231.5">2</text>
<text x="216.5" y="231.1">21</text>
<text x="78.2" y="236.5">217.50</text>
<text x="183.2" y="238.4">412</text>
<text x="348.5" y="235.9">SECTION B-B</text>
<text x="207.9" y="274.1">SPCC</text>
<text x="198.7" y="282.4">Powder Coating</text>
<text x="212.8" y="290.6">-</text>
</g>
<g font-size="4.2">
<text x="238.5" y="285.5">P.Tawan</text>
<text x="258.9" y="285.5">P.Naiwinit</text>
<text x="281.9" y="285.5">P.Naiwinit</text>
<text x="302.7" y="285.5">B.Komgrich</text>
</g>
<g font-size="3.9">
<text x="361.6" y="108.9">(Ref. Point Tangent)</text>
<text x="77.9" y="118.3">2x</text>
<text x="86.8" y="118.3">5 THRU</text>
<text x="364" y="116.1">R (Ref. Master Minebea)</text>
<text x="394.6" y="175.7" transform="rotate(-90 394.6 175.7)">(Ref. Point Tangent)</text>
<text x="255.2" y="290.6">24. Apr. 2025</text>
<text x="408.9" y="288.2">1</text>
</g>
<g font-size="3.5">
<text x="9.4" y="237.2">Note</text>
<text x="9.4" y="241.8">1. Unless otherwise specified all bending edges and corners is R1.0~R5.0</text>
<text x="9.4" y="245.3">2. Accept welding</text>
<text x="9.4" y="248.8">3. Paint the primer before the actual color.</text>
<text x="9.4" y="252.4">4. Rework screw after actual color.</text>
<text x="9.4" y="255.9">5. Baked Color ***(Ref.) Plate Master : DV-Minebea)</text>
<text x="326.9" y="271.4">Machine Development Section General Machining Parts 1st Division</text>
</g>
<g font-size="3.2">
<text x="36.1" y="2.9">7</text>
<text x="93.7" y="2.8">6</text>
<text x="151.3" y="2.8">5</text>
<text x="208.8" y="2.2">4</text>
<text x="266.5" y="2.8">3</text>
<text x="324.1" y="2.8">2</text>
<text x="381.6" y="2.8">1</text>
<text x="1.3" y="39.8">E</text>
<text x="416.6" y="39.5">E</text>
<text x="1.3" y="94.3">D</text>
<text x="416.6" y="94.1">D</text>
<text x="1.3" y="148.9">C</text>
<text x="416.6" y="148.7">C</text>
<text x="1.3" y="203.6">B</text>
<text x="416.6" y="203.3">B</text>
<text x="416.6" y="258">A</text>
<text x="1.3" y="258.1">A</text>
<text x="6.1" y="262.7">Rev.</text>
<text x="14.2" y="262.7">ECN No.</text>
<text x="31.3" y="262.7">DATE</text>
<text x="46.9" y="262.7">PERSON</text>
<text x="92.7" y="262.7">D E S C R I P T I O N</text>
<text x="8.2" y="268.7">1</text>
<text x="239.4" y="276.2">SCALE</text>
<text x="254" y="276.2">1:5</text>
<text x="270.2" y="276.2">SHEET</text>
<text x="285.5" y="276.2">3 / 4</text>
<text x="295.2" y="290.1">Qt'y :</text>
<text x="35.1" y="295.5">7</text>
<text x="95.7" y="295.6">6</text>
<text x="153.6" y="295.6">5</text>
<text x="209.3" y="296.3">4</text>
<text x="266.6" y="295.6">3</text>
<text x="324.2" y="295.6">2</text>
<text x="381.6" y="295.6">1</text>
</g>
<g font-size="2.8">
<text x="66" y="268.6">DEVELOPMENT RELEASE</text>
<text x="326" y="275.4">TITLE</text>
<text x="303.9" y="276.2">UNIT : mm</text>
<text x="326" y="284.7">DRAWING NUMBER</text>
<text x="182.5" y="291.2">UNCUT</text>
<text x="236.3" y="290.7">DATE :</text>
<text x="317.6" y="290.6">Pcs.</text>
</g>
<g font-size="2.6">
<text x="152.2" y="261.3">UNLESS SPECIFIED</text>
<text x="152.2" y="263.7">C0.2 MAX or R0.2 MAX</text>
<text x="192.9" y="269.4">MATERIAL</text>
<text x="192.9" y="277.7">FINISH</text>
<text x="192.9" y="286.3">HEAT TREATMENT</text>
</g>
<g font-size="2.5">
<text x="192.9" y="260.7">M / C</text>
<text x="236" y="260.7">REMARK</text>
<text x="16.3" y="268.5">-- -- -- --</text>
<text x="31.3" y="268.5">-- -- -- --</text>
<text x="48.8" y="268.5">-- -- -- --</text>
<text x="152.3" y="267.3">GENERAL TOLERANCE</text>
<text x="192.3" y="264.2">Auto Loader Transfer [TSUGAMI-BW12]</text>
<text x="239.9" y="280.5">DETAILED</text>
<text x="262.2" y="280.5">DESIGNED</text>
<text x="285.1" y="280.5">CHECKED</text>
<text x="306.6" y="280.5">APPROVED</text>
<text x="407.7" y="291.5">REV.</text>
</g>
<g font-size="2.3">
<text x="152.1" y="270">JIS B 0405</text>
<text x="152.1" y="272.1">MACHINING WORKING</text>
<text x="152.7" y="274.6">LESS THAN 0.5</text>
<text x="173" y="274.6">± 0.05</text>
<text x="156.4" y="277.4">0.5 ~ 6</text>
<text x="158.1" y="280.3">6 ~ 30</text>
<text x="173" y="277.4">± 0.1</text>
<text x="173" y="280.3">± 0.2</text>
<text x="155.9" y="286">120 ~ 400</text>
<text x="157" y="283.2">30 ~ 120</text>
<text x="173" y="283.2">± 0.3</text>
<text x="173" y="286">± 0.4</text>
<text x="155.3" y="288.9">400 ~ 1000</text>
<text x="155.9" y="291.7">ANGLES</text>
<text x="173" y="288.9">± 0.8</text>
<text x="173" y="291.7">± 1</text>
</g>
<g font-size="2.1">
<text x="184" y="261.5">0.8S</text>
<text x="184" y="268.1">6.3S</text>
<text x="184.5" y="275">25S</text>
<text x="298.1" y="271.8">3RD ANGLE PROJECTION</text>
<text x="183.7" y="281.9">100S</text>
</g>
</svg>
